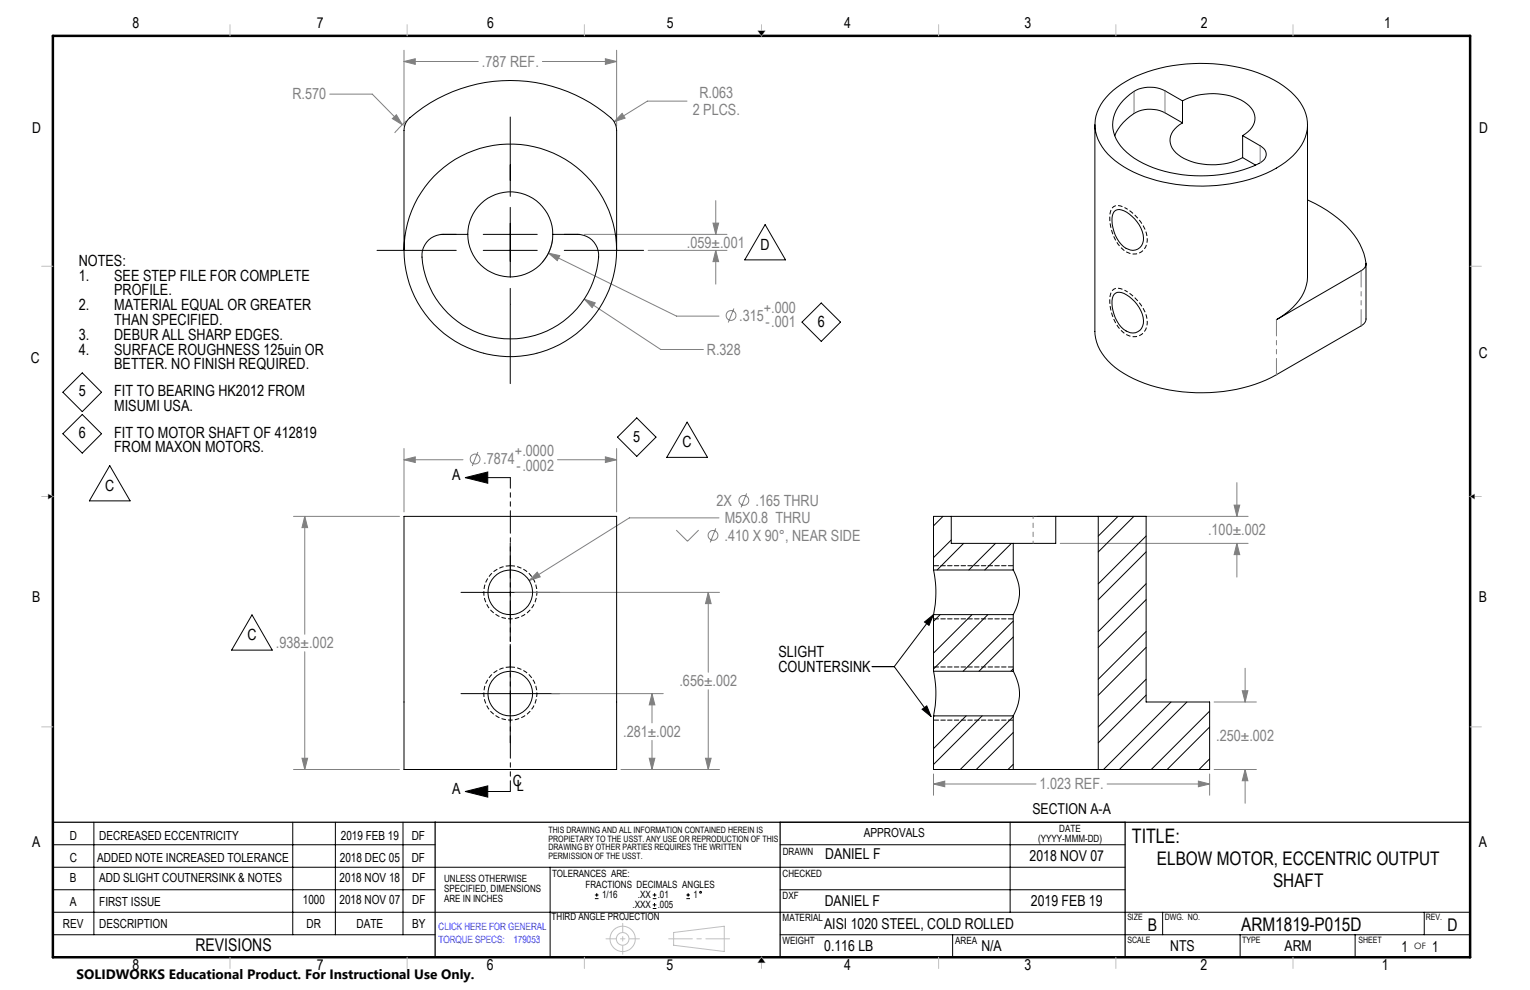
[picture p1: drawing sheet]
<svg xmlns="http://www.w3.org/2000/svg" width="432mm" height="279mm" viewBox="0 0 432 279" stroke-linecap="round" stroke-linejoin="round" font-family="sans-serif">
<g fill="none" stroke="#c0c0c0" stroke-width=".28">
<path d="M64.9 6.9v3.2M114.9 6.9v3.2M164.9 6.9v3.2M213.9 8.7h2l-1 1.4zM214.9 6.9v3.2M264.9 6.9v3.2M314.9 6.9v3.2M364.9 6.9v3.2M11.7 75.1h3.2M414.9 75.1h3.2M13.6 139.5l1.3 .6-1.3 .7zM11.7 140.1h3.2"/>
<path d="M414.9 140.1h3.2M414.9 140.1l1.2-.6v1.3zM11.7 205.1h3.2M414.9 205.1h3.2M64.9 270.2v3.1M114.9 270.2v3.1M164.9 270.2v3.1M190.1 263.2l14.3-1.8v7.1l-14.3-1.7zM214.9 270.2v3.1M214.9 270.2l1 1.5h-2zM264.9 270.2v3.1M314.9 270.2v3.1"/>
<path d="M364.9 270.2v3.1"/>
<circle cx="175.7" cy="265" r="3.6"/>
<circle cx="175.7" cy="265" r="1.79"/>
</g>
<g fill="none" stroke="#000" stroke-width=".28">
<path d="M144 33v22.4M144 58.5v19.8M106.4 70.7h22.4M124.4 66.1h4.4M136.4 70.7h15.2M136.4 66.1h15.2M159.2 70.7h22.4M159.2 66.1h4.4M215.9 63.4l5.8 9.9h-11.5zM144 81.4v4.4M144 85.9v22.4M226.3 90.9l5.5-5.4 5.4 5.4-5.4 5.4z"/>
<path d="M17.7 110.7l5.5-5.5 5.4 5.5-5.4 5.5zM179.7 117.9l5.4 5.5-5.4 5.4-5.4-5.4zM193.9 119.1l5.8 10h-11.5zM17.7 122.4l5.5-5.4 5.4 5.4-5.4 5.5zM31 131.4l5.7 10h-11.5zM131.3 134.8l6.4-1.6v3.2zM131.3 134.8h12.7M144 153.2v27.9M71.1 173.5l5.7 10h-11.4zM130.1 167.2h27.8M260.9 175.5l2.6-2-1.3 3zM263.5 173.5l-11.1 14.6"/>
<path d="M130.1 195.8h27.8M144 181.8v27.9M246.1 188.1h6.3M252.4 188.1l10.4 14.1M260.2 200.2l1.3-1 1.3 3zM14.9 238.4h107.9M26.5 232.1v31.7M82.6 232.1v31.7M94.7 232.1v31.7M113.7 232.1v31.7M131.3 223.4l6.4-1.6v3.2zM131.3 223.4h12.7"/>
<path d="M220.2 238.4h97.3M220.2 232.1h97.3M285.1 232.1v25.4M14.9 257.5h400M14.9 251.1h107.9M14.9 244.8h302.6M155.3 244.8v25.4M167.9 253.6h1M167.9 252.6h1M168.4 252.1v1M184.2 256.4h1M184.2 255.4h1"/>
<path d="M184.2 253.6h1M184.2 252.6h1M184.7 254.8v1.1M184.7 252.1v1M193.7 253.6h1M193.7 252.6h1M194.2 252.1v1M220.2 251.1h97.3M328.1 257.5v6.3M402 257.5v6.3M14.9 263.8h107.9M220.2 263.8h194.7"/>
<path d="M268.9 263.8v6.4M350 263.8v6.4M382.4 263.8v6.4"/>
<circle cx="197.7" cy="251.8" r=".26"/>
</g>
<path d="M14.9 232.1h400M122.8 232.1v38.1M220.2 232.1v38.1M317.5 232.1v38.1" fill="none" stroke="#000" stroke-width=".35"/>
<path d="M14.9 10.1h400v260.1h-400z" fill="none" stroke="#000" stroke-width=".7"/>
<path d="M175.7 260.6v8.7" fill="none" stroke="#c0c0c0" stroke-width=".28" stroke-dasharray="15.2 1.3 1.3 1.3" stroke-dashoffset="12.8"/>
<path d="M171 265h9.5" fill="none" stroke="#c0c0c0" stroke-width=".28" stroke-dasharray="15.2 1.3 1.3 1.3" stroke-dashoffset="12.4"/>
<path d="M188.7 265h17.2" fill="none" stroke="#c0c0c0" stroke-width=".28" stroke-dasharray="15.2 1.3 1.3 1.3" stroke-dashoffset="8.5"/>
<path d="M13.6 140.1v.7l1.3-.7zM13.6 139.5v.6h1.3zM414.9 140.1h1.2v-.6zM414.9 140.1l1.2 .7v-.7zM214.9 270.2l-1 1.5h1zM214.9 270.2v1.5h1zM214.9 8.7v1.4l1-1.4zM213.9 8.7l1 1.4v-1.4z" fill-rule="evenodd" fill="#000"/>
<g fill="none" stroke="#808080" stroke-width=".28">
<path d="M114 14.2v21.4M114 17.4h21M114 17.4l3.2-.8v1.6zM153.1 17.4h20.9M170.9 16.6l3.1 .8-3.1 .8zM174 14.2v21.4M93.1 26.6h12l8.5 8.6M110.7 33.5l1.2-1.1 1.7 2.8zM114.7 34.1l-3.3 3.4M175.6 32l.8 1.3-3.1 1.1zM193.9 28.5h-11.2l-9.4 5.9M202 56.6v9.5"/>
<path d="M154.8 71.4l36.1 17.8h12M154.8 71.4l3.2 .7-.7 1.5zM156 67.4l-1 3.5-1 1.9-.9 1.2M164.9 66.1h40.3M182.9 70.7h22.3M201.2 63h1.6l-.8 3.1zM202 70.7v9.5M202 70.7l.8 3.1h-1.6zM164.9 84.4l21.6 14.2h12M164.9 84.4l3.1 1.1-.9 1.3zM207.1 87.1l-1.6 3.9M114 126.6v17.9"/>
<path d="M114 129.8h16.7M114 129.8l3.2-.9v1.6zM134.9 127.6l-1.6 3.9M157.3 129.8h16.7M170.9 128.9l3.1 .9-3.1 .7zM174 126.6v17.9M210.7 139.2l-1.5 4M349.1 136.2v9.5M82.8 145.7h29.9M86 145.7v33.3M86 145.7l.8 3.2h-1.6zM190.9 149.6l3.1 3.2 3.2-3.2"/>
<path d="M202 149.1l-1.6 4M202.9 146.2h-25.3l-28.2 17.6M292.8 145.7h59.4M299.2 153.4h53M348.3 142.6h1.6l-.8 3.1zM349.1 153.4v9.5M349.1 153.4l.8 3.1h-1.6zM145.3 167.2h57.8M151.6 161.5l.9 1.3-3.1 1zM199.9 167.2v22.5M199.9 167.2l.8 3.2h-1.6zM86 183.9v33.3"/>
<path d="M155.7 195.8h31.5M184 195.8v8.2M184 195.8l.8 3.1h-1.6zM199.9 194.7v22.5M342.7 198.1h11.9M350.6 194.9h1.6l-.8 3.2zM351.4 188.6v9.5M82.8 217.2h29.9M85.2 214h1.6l-.8 3.2zM175.3 217.2h27.8M183.2 214h1.6l-.8 3.2zM184 209v8.2"/>
<path d="M199.1 214h1.6l-.8 3.2zM263.5 218.4v6M341.4 218.4v6M342.7 217.2h11.9M351.4 217.2v9.5M351.4 217.2l.8 3.1h-1.6zM263.5 221.3h28.9M263.5 221.3l3.1-.8v1.5zM312.5 221.3h28.9M338.2 220.5l3.2 .8-3.2 .7z"/>
<circle cx="206.3" cy="89" r="1.39"/>
<circle cx="134.1" cy="129.6" r="1.38"/>
<circle cx="201.2" cy="151.1" r="1.38"/>
<circle cx="209.9" cy="141.2" r="1.38"/>
</g>
<path d="M144 159.7a7.5 7.5 0 0 0-6.6 10.9 7.5 7.5 0 0 0 12.7 .9 7.5 7.5 0 0 0-5-11.8h-1.1M144 188.2a7.5 7.5 0 0 0-6.6 11 7.5 7.5 0 0 0 12.7 .9 7.5 7.5 0 0 0-5-11.8l-1.1-.1" fill="none" stroke="#000" stroke-width=".28" stroke-dasharray="1.3 .6" stroke-linecap="butt"/>
<path d="M317.8 82.1a2.86 2.86 0 0 0-4 0 10.1 10.1 0 0 0 1.1 9.1 6.3 6.3 0 0 0 5.7 3.8 4.2 4.2 0 0 0 2.9-5.9 13.2 13.2 0 0 0-5.7-7" fill="none" stroke="#000" stroke-width=".28" stroke-dasharray="1.3 .6" stroke-dashoffset=".8" stroke-linecap="butt"/>
<path d="M317.8 58.8a2.87 2.87 0 0 0-4 0 10.1 10.1 0 0 0 1.1 9 6.3 6.3 0 0 0 5.7 3.9 4.2 4.2 0 0 0 2.9-6 13.2 13.2 0 0 0-5.7-6.9" fill="none" stroke="#000" stroke-width=".28" stroke-dasharray="1.3 .6" stroke-dashoffset=".7" stroke-linecap="butt"/>
<path d="M136.5 99.7h.1M151.5 99.7h.1" fill="none" stroke="#000" stroke-width=".28" stroke-dasharray="1.3 .6"/>
<path d="M263.5 159.7h22.5M286 174.7h-22.5M263.5 188.2h22.5M286 203.2h-22.5" fill="none" stroke="#000" stroke-width=".28" stroke-dasharray="1.3 .6" stroke-dashoffset="-.1"/>
<path d="M144 134.8v88.6" fill="none" stroke="#000" stroke-width=".28" stroke-dasharray="6.3 1.3 1.3 1.3 1.3 1.3" stroke-dashoffset="3.3"/>
<g fill="#000">
<path d="M131.3 134.8l6.4-1.6v3.2zM131.3 223.4l6.4-1.6v3.2z"/>
<path d="M260.2 200.2l1.3-1 1.3 3zM260.9 175.5l2.6-2-1.3 3z"/>
</g>
<path d="M110.7 33.5l2.9 1.7-1.7-2.8zM114 17.4l3.2-.8v1.6zM170.9 16.6l3.1 .8-3.1 .8zM175.6 32l-2.3 2.4 3.1-1.1zM154.8 71.4l2.5 2.2 .7-1.5zM202 70.7l.8 3.1h-1.6zM201.2 63h1.6l-.8 3.1zM164.9 84.4l2.2 2.4 .9-1.3zM86 145.7l.8 3.2h-1.6zM85.2 214h1.6l-.8 3.2zM170.9 128.9l3.1 .9-3.1 .7zM114 129.8l3.2-.9v1.6zM183.2 214h1.6l-.8 3.2zM184 195.8l.8 3.1h-1.6zM199.1 214h1.6l-.8 3.2zM199.9 167.2l.8 3.2h-1.6zM151.6 161.5l-2.2 2.3 3.1-1zM263.5 221.3l3.1-.8v1.5zM338.2 220.5l3.2 .8-3.2 .7zM350.6 194.9h1.6l-.8 3.2zM351.4 217.2l.8 3.1h-1.6zM348.3 142.6h1.6l-.8 3.1zM349.1 153.4l.8 3.1h-1.6z" fill="#808080"/>
<g fill="none" stroke="#000" stroke-width=".28">
<path d="M309 35.2v58.3a14.7 14.7 0 0 0 8.1 11.9 45.3 45.3 0 0 0 30 4.8 38.6 38.6 0 0 0 13.1-4.4l23.9-13.8a2.28 2.28 0 0 0 1.4-2v-15.5M313.1 26.5a33.5 33.5 0 0 1 19.7-8.2 45.5 45.5 0 0 1 28.1 5.1 15.3 15.3 0 0 1 8.1 11 12.5 12.5 0 0 1-5.1 10.5 37.7 37.7 0 0 1-22.5 7.6 42.6 42.6 0 0 1-25.5-6.3 13.9 13.9 0 0 1-6.9-11.3 12.4 12.4 0 0 1 4.1-8.4zM333.7 28.5l-4.9-2.9a9.4 9.4 0 0 0-11.8 2.7 9.4 9.4 0 0 0 .1 13.8 28.8 28.8 0 0 0 18.3 7.4 37.9 37.9 0 0 0 20.5-3.7 2.51 2.51 0 0 0 1.5-2.4 2.51 2.51 0 0 0-1.8-2.3l-4.9-2.8M333.7 28.5a18.1 18.1 0 0 1 18.2 .8 4.8 4.8 0 0 1-.4 8.4l-.8 .6M333.7 34.7l-4.9-2.9a9.4 9.4 0 0 0-11.8 2.8l-1.4 1.8-1 1.9M333.7 34.7a5.6 5.6 0 0 0-3.4 5.8 7.8 7.8 0 0 0 5.8 5 19.1 19.1 0 0 0 14.6-1M333.7 28.5v6.2M350.7 38.3v6.2M369 35.2v42.8a12.7 12.7 0 0 1-5.1 9.7l-3.7 2.5 23.9-13.8a2.26 2.26 0 0 0 1.4-2.1 19.8 19.8 0 0 0-8-12.7l-4.6-3.2-3.9-2M314.4 59.7a2.63 2.63 0 0 1 3.6 .2 9.4 9.4 0 0 1 4.7 8 3.2 3.2 0 0 1-2.3 2.7 3.2 3.2 0 0 1-3.3-1 9.9 9.9 0 0 1-3-9.4zM350.7 44.5l3.7 2.1M114 70.7v-33.9a4.7 4.7 0 0 1 1.7-3.6 43.3 43.3 0 0 1 57.4 .8l.7 1.3 .2 1.5v33.9"/>
<path d="M132 66.1h-7a5.9 5.9 0 0 0-5.9 6.5 25 25 0 0 0 25.4 23 25 25 0 0 0 24.4-24 5.9 5.9 0 0 0-5.9-5.5h-7M132 66.1a12 12 0 0 1 12-12 12 12 0 0 1 12 12M132 66.1a12 12 0 0 0 12 12.1 12 12 0 0 0 12-12.1M314.4 83.1a2.63 2.63 0 0 1 3.6 .2 9.4 9.4 0 0 1 4.7 8 3.2 3.2 0 0 1-2.3 2.6 3.2 3.2 0 0 1-3.3-1 9.9 9.9 0 0 1-3-9.4zM114 145.7h60v71.5h-60zM266.1 145.7l-2.6 2.7M268.5 145.7h29.5M268.5 145.7h-5v15.2M268.5 145.7v7.7h17.5M268.5 152.4l-5 5M272 153.4l-7.5 7.5M281 153.4l-7.6 7.5"/>
<path d="M285.4 153.4l-7.5 7.5M286 153.4v7.5M298 145.7h12M298 145.7v7.7h-12M310 145.7v71.5M310 145.7h13.5v52.4h17.9v19.1h-31.4M315.5 145.7l-5.5 5.6M320 145.7l-10 10.1M323.5 151.3l-13.5 13.5M323.5 155.8l-13.5 13.5M263.5 160.9a29.6 29.6 0 0 1 0 12.6M263.5 173.5h22.5"/>
<path d="M263.5 160.9h22.5M263.5 173.5v15.9M265.3 173.5l-1.8 1.9M274.3 173.5l-10.8 10.8M278.8 173.5l-15.3 15.3M286 160.9a12.1 12.1 0 0 1 0 12.6M286 173.5v15.9M286 175.3l-14.2 14.1M286 179.8l-9.7 9.6M323.5 164.7l-13.5 13.6M323.5 178.2l-13.5 13.5M323.5 169.2l-13.5 13.5"/>
<path d="M263.5 189.4a29.6 29.6 0 0 1 0 12.6M263.5 189.4h22.5M286 189.4a12.1 12.1 0 0 1 0 12.6M286 188.8l-.7 .6M323.5 191.7l-13.5 13.5M323.5 182.7l-13.5 13.5M323.5 196.2l-13.5 13.5M330.5 198.1l-19.1 19.1M335 198.1l-19.1 19.1M263.5 202h22.5M263.5 202v15.2h22.5M263.7 202l-.2 .3"/>
<path d="M272.7 202l-9.2 9.3M277.2 202l-13.7 13.8M286 217.2h24M286 202v15.2M286 202.2l-15 15M286 206.7l-10.5 10.5M286 215.7l-1.5 1.5M341.4 200.7l-16.5 16.5M341.4 214.2l-3 3M341.4 205.2l-12 12"/>
<circle cx="144" cy="70.7" r="30"/>
<circle cx="144" cy="167.2" r="6.3"/>
<circle cx="144" cy="195.7" r="6.3"/>
</g>
<path d="M360.2 90.2v15.6M384.1 92v-15.6" fill="none" stroke="#808080" stroke-width=".28" stroke-dasharray="6.3 1.3 1.3 1.3 1.3 1.3" stroke-dashoffset="1.7"/>
<path d="M320.1 32v-6.2M328.8 25.6v6.2M355.6 46v-4.9" fill="none" stroke="#808080" stroke-width=".28" stroke-dasharray="6.3 1.3 1.3 1.3 1.3 1.3"/>
<path d="M291.6 153.3v-7.6" fill="none" stroke="#808080" stroke-width=".28" stroke-dasharray="6.3 1.3 1.3 1.3 1.3 1.3" stroke-dashoffset="5.7"/>
<text font-size="5.6" x="319.5" y="238">TITLE:</text>
<g font-size="5.3">
<text x="326.5" y="244.1">ELBOW MOTOR, ECCENTRIC OUTPUT</text>
<text x="359.3" y="250.4">SHAFT</text>
<text x="350.3" y="262.7">ARM1819-P015D</text>
</g>
<g font-size="4.9">
<text x="324" y="262.6">B</text>
<text x="408.6" y="262.6">D</text>
<text x="55.2" y="268.4">REVISIONS</text>
</g>
<g font-size="4.4" fill="#808080">
<text x="136" y="18.8">.787 REF.</text>
<text x="82.5" y="28">R.570</text>
<text x="197.4" y="27.5">R.063</text>
<text x="195.5" y="32.5">2 PLCS.</text>
<text x="193.9" y="69.9">.059±.001</text>
<text x="215.6" y="88.2">+.000</text>
<text x="208.6" y="90.5">.315</text>
<text x="216" y="92.3">-.001</text>
<text x="199.5" y="100.1">R.328</text>
<text x="136.4" y="131">.7874</text>
<text x="145.3" y="128.7">+.0000</text>
<text x="145.8" y="132.8">-.0002</text>
<text x="202.2" y="142.7">2X</text>
<text x="213.2" y="142.7">.165 THRU</text>
<text x="204.5" y="147.6">M5X0.8 THRU</text>
<text x="204.5" y="152.6">.410 X 90°, NEAR SIDE</text>
<text x="340.9" y="151">.100±.002</text>
<text x="77.9" y="182.9">.938±.002</text>
<text x="191.8" y="193.7">.656±.002</text>
<text x="175.9" y="207.9">.281±.002</text>
<text x="343.2" y="209.1">.250±.002</text>
<text x="293.4" y="222.7">1.023 REF.</text>
</g>
<g font-size="4.4">
<text x="214.7" y="70.4">D</text>
<text x="22.2" y="75">NOTES:</text>
<text x="22.2" y="79.2">1.</text>
<text x="32.2" y="79.2">SEE STEP FILE FOR COMPLETE</text>
<text x="32.2" y="83.4">PROFILE.</text>
<text x="22.2" y="87.5">2.</text>
<text x="32.2" y="87.5">MATERIAL EQUAL OR GREATER</text>
<text x="22.2" y="95.9">3.</text>
<text x="32.2" y="91.7">THAN SPECIFIED.</text>
<text x="32.2" y="95.9">DEBUR ALL SHARP EDGES.</text>
<text x="230.8" y="92.3">6</text>
<text x="22.2" y="100.1">4.</text>
<text x="32.2" y="100.1">SURFACE ROUGHNESS 125uin OR</text>
<text x="32.2" y="104.2">BETTER. NO FINISH REQUIRED.</text>
<text x="22.2" y="111.8">5</text>
<text x="32.2" y="111.8">FIT TO BEARING HK2012 FROM</text>
<text x="32.2" y="116">MISUMI USA.</text>
<text x="22.2" y="123.5">6</text>
<text x="32.2" y="123.5">FIT TO MOTOR SHAFT OF 412819</text>
<text x="178.7" y="124.8">5</text>
<text x="32.2" y="127.7">FROM MAXON MOTORS.</text>
<text x="192.6" y="126.2">C</text>
<text x="127.7" y="135.4">A</text>
<text x="29.7" y="138.5">C</text>
<text x="69.8" y="180.6">C</text>
<text x="219.7" y="185.5">SLIGHT</text>
<text x="219.7" y="189.7">COUNTERSINK</text>
<text x="144.8" y="221.9">C</text>
<text x="127.7" y="224">A</text>
<text x="145.8" y="223.1">L</text>
</g>
<g font-size="4.2">
<text x="37.4" y="7.9">8</text>
<text x="89.4" y="8">7</text>
<text x="137.4" y="8">6</text>
<text x="188.1" y="8">5</text>
<text x="238.2" y="8">4</text>
<text x="289.1" y="8">3</text>
<text x="338.9" y="8">2</text>
<text x="390.6" y="8">1</text>
<text x="9.1" y="37.6">D</text>
<text x="417.5" y="37.6">D</text>
<text x="417.4" y="101.2">C</text>
<text x="8.7" y="102.4">C</text>
<text x="9.1" y="169.8">B</text>
<text x="417.4" y="169.8">B</text>
<text x="291.4" y="229.7">SECTION A-A</text>
<text x="9.1" y="239">A</text>
<text x="417.4" y="239">A</text>
<text x="232.9" y="242.4">DANIEL F</text>
<text x="290.6" y="243.1">2018 NOV 07</text>
<text x="232.8" y="255.6">DANIEL F</text>
<text x="290.9" y="255.6">2019 FEB 19</text>
<text x="232.6" y="262.2">AISI 1020 STEEL, COLD ROLLED</text>
<text x="232.6" y="268.3">0.116 LB</text>
<text x="277" y="268.3">N/A</text>
<text x="330.3" y="268.4">NTS</text>
<text x="362.5" y="268.4">ARM</text>
<text x="395.5" y="268.7">1</text>
<text x="404.2" y="268.7">1</text>
<text x="37.4" y="273.7">8</text>
<text x="89.4" y="273.7">7</text>
<text x="137.4" y="273.7">6</text>
<text x="188.1" y="273.7">5</text>
<text x="238.2" y="273.7">4</text>
<text x="289.1" y="273.7">3</text>
<text x="338.9" y="273.7">2</text>
<text x="390" y="273.7">1</text>
</g>
<text font-size="3.8" x="21.6" y="276.3">SOLIDWORKS Educational Product. For Instructional Use Only.</text>
<g font-size="3.5">
<text x="19.7" y="237">D</text>
<text x="28" y="237">DECREASED ECCENTRICITY</text>
<text x="96.2" y="237">2019 FEB 19</text>
<text x="116.2" y="237">DF</text>
<text x="243.8" y="236.2">APPROVALS</text>
<text x="19.7" y="243.3">C</text>
<text x="27.4" y="243.3">ADDED NOTE INCREASED TOLERANCE</text>
<text x="95.9" y="243.3">2018 DEC 05</text>
<text x="116.2" y="243.3">DF</text>
<text x="19.7" y="248.9">B</text>
<text x="28" y="248.9">ADD SLIGHT COUTNERSINK &amp; NOTES</text>
<text x="95.9" y="248.9">2018 NOV 18</text>
<text x="116.3" y="248.9">DF</text>
<text x="19.7" y="255.8">A</text>
<text x="28" y="255.8">FIRST ISSUE</text>
<text x="85.5" y="255.3">1000</text>
<text x="95.8" y="255.3">2018 NOV 07</text>
<text x="116.3" y="255.3">DF</text>
<text x="17.8" y="261.9">REV</text>
<text x="28" y="261.9">DESCRIPTION</text>
<text x="86.5" y="261.9">DR</text>
<text x="100.6" y="261.9">DATE</text>
<text x="116.3" y="261.9">BY</text>
</g>
<g font-size="2.8">
<text x="293" y="237.6">(YYYY-MMM-DD)</text>
<text x="299" y="234.8">DATE</text>
<text x="220.9" y="241.2">DRAWN</text>
<text x="125.3" y="249">UNLESS OTHERWISE</text>
<text x="125.3" y="251.8">SPECIFIED, DIMENSIONS</text>
<text x="155.8" y="247.6">TOLERANCES ARE:</text>
<text x="165.3" y="250.7">FRACTIONS DECIMALS ANGLES</text>
<text x="220.9" y="247.5">CHECKED</text>
<text x="125.3" y="254.6">ARE IN INCHES</text>
<text x="169.9" y="253.5">1/16</text>
<text x="178.5" y="256.3">.XXX .005</text>
<text x="180" y="253.5">.XX .01</text>
<text x="195.7" y="253.5">1</text>
<text x="220.9" y="253.7">DXF</text>
<text x="155.7" y="259.8">THIRD ANGLE PROJECTION</text>
<text x="220.9" y="260">MATERIAL</text>
<text x="220.9" y="266.3">WEIGHT</text>
<text x="269.6" y="266.3">AREA</text>
</g>
<g font-size="2.8" fill="#00f">
<text x="123.8" y="262.5">CLICK HERE FOR GENERAL</text>
<text x="123.8" y="266.1">TORQUE SPECS:</text>
<text x="144.9" y="266.1">179053</text>
</g>
<g font-size="2.5">
<text x="154.8" y="235.1">THIS DRAWING AND ALL INFORMATION CONTAINED HEREIN IS</text>
<text x="154.8" y="237.5">PROPIETARY TO THE USST. ANY USE OR REPRODUCTION OF THIS</text>
<text x="154.8" y="240">DRAWING BY OTHER PARTIES REQUIRES THE WRITTEN</text>
<text x="154.8" y="242.5">PERMISSION OF THE USST.</text>
<text x="318.2" y="259.8">SIZE</text>
<text x="328.7" y="259.8">DWG. NO.</text>
<text x="402.4" y="259.8">REV.</text>
<text x="318.2" y="266">SCALE</text>
<text x="350.6" y="266">TYPE</text>
<text x="383.4" y="266">SHEET</text>
<text x="399.2" y="267.9">OF</text>
</g>
</svg>
